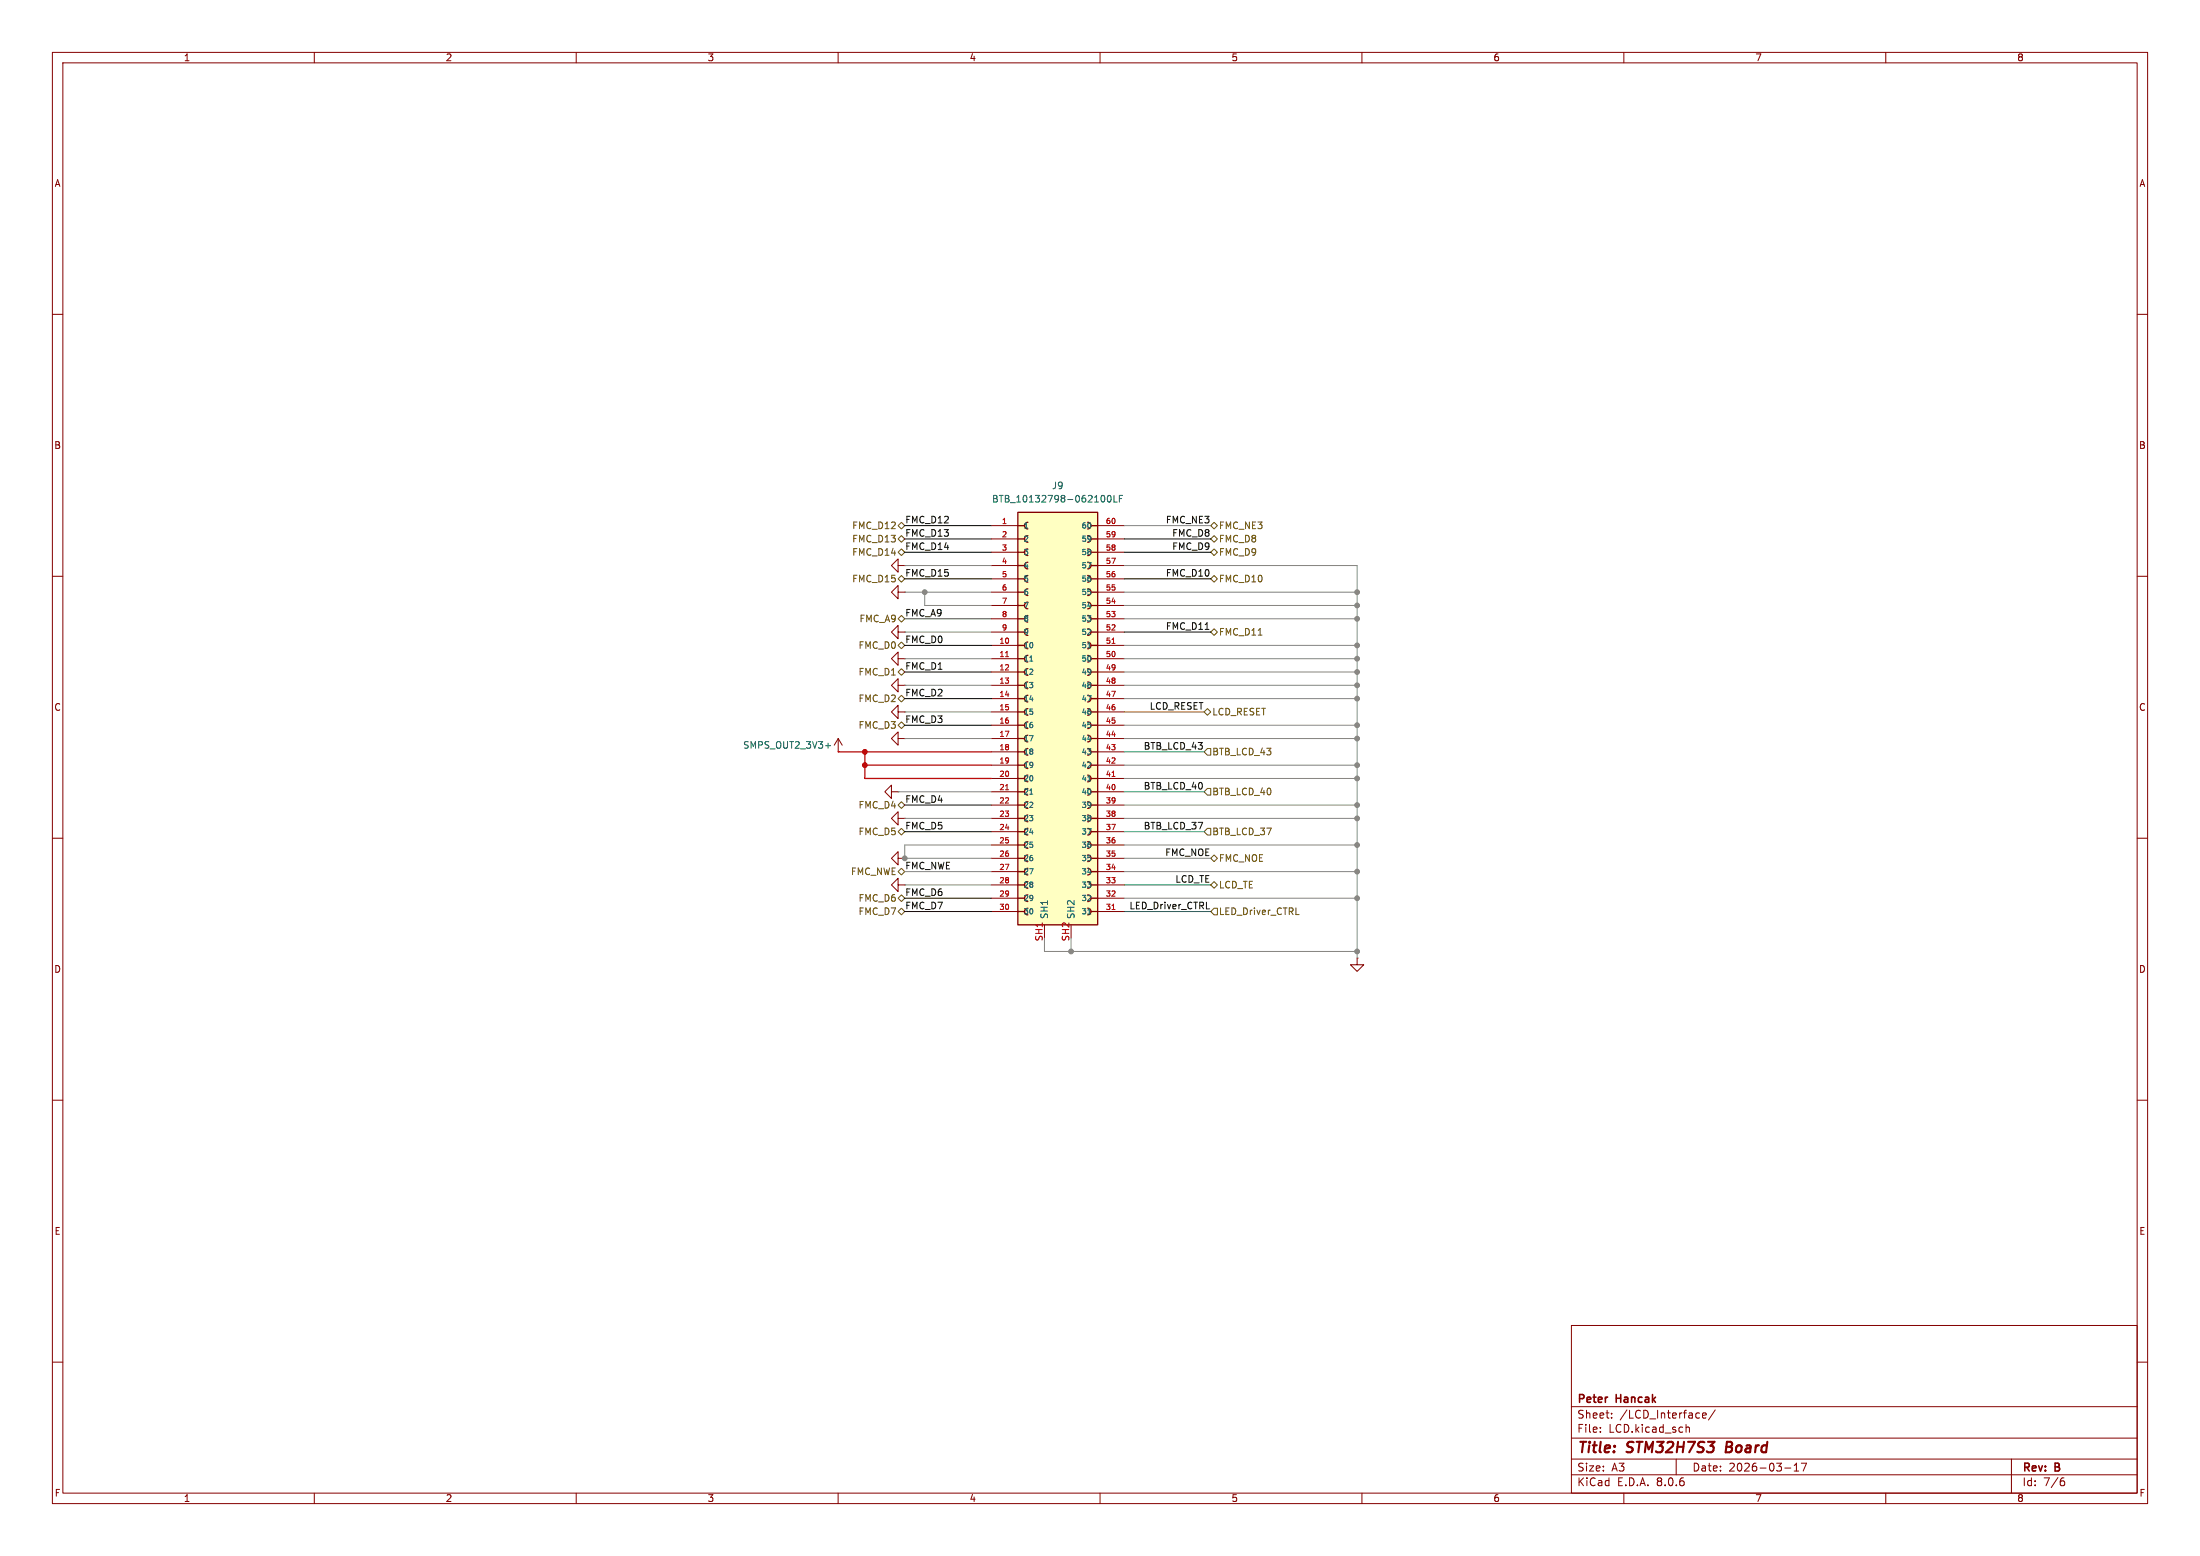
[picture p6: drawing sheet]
<svg xmlns="http://www.w3.org/2000/svg" width="420mm" height="297mm" viewBox="0 0 420 297" stroke-linecap="round" stroke-linejoin="round" font-family="sans-serif">
<g fill="none" stroke="#840000" stroke-width=".19">
<path d="M10 10h400v277h-400zM12 12h396v273h-396zM60 10v2M110 10v2M160 10v2M210 10v2M260 10v2M310 10v2M360 10v2M10 60h2M408 60h2M10 110h2"/>
<path d="M408 110h2M10 160h2M408 160h2M171.4 168.9v1.3l-1.2-1.3 1.2-1.3v1.3h1.3M171.4 163.8v1.3l-1.2-1.3 1.2-1.2v1.2h1.3M172.7 168.9h.1M172.7 163.8h.1M10 210h2M408 210h2M10 260h2M300 253h108v32h-108zM408 260h2"/>
<path d="M300 278.5h108M300 274.5h108M300 268.5h108M305.5 273.2v.2M305.5 272.5v.1M307.7 270.5v.2M307.7 269.8v.1M320 278.5v3M321.9 271.9v1.5M321.9 272.5l.2-.1 .3 .1 .1 .9M325 270.2l.7-.2v-.2l-.5-.1-.2 .2 .1 .7h.6M327.4 269.1l-1.2 1.9"/>
<path d="M342.5 279.7l.4-.4v1.5M343.9 279.3h1l-.7 1.5M384 278.5v6.5M60 285v2M110 285v2M160 285v2M210 285v2M260 285v2M300 281.5h108M310 285v2M340.7 280.2h1.2M342.5 280.8h.9"/>
<path d="M360 285v2M393.6 282.7h.3l.3 .2-.1 .5-.5 .2M394 282.1l-.4 .1"/>
</g>
<path d="M329.7 275.2l-.3 2h.8" fill="none" stroke="#840000" stroke-width=".4"/>
<path d="M194.3 97.8h15.2v78.7h-15.2z" fill="#ffffc2"/>
<g fill="none" stroke="#840000" stroke-width=".25">
<path d="M194.3 97.8h15.2v78.7h-15.2zM194.3 118.1h1.3M194.3 115.6h1.3M194.3 113h1.3M194.3 110.5h1.3M194.3 108h1.3M194.3 105.4h1.3M194.3 102.9h1.3M194.3 100.3h1.3M208.3 118.1h1.2M208.3 115.6h1.2M208.3 113h1.2"/>
<path d="M208.3 110.5h1.2M208.3 108h1.2M208.3 105.4h1.2M208.3 102.9h1.2M208.3 100.3h1.2M194.3 138.4h1.3M194.3 135.9h1.3M194.3 133.4h1.3M194.3 130.8h1.3M194.3 128.3h1.3M194.3 125.7h1.3M194.3 123.2h1.3"/>
<path d="M194.3 120.7h1.3M207.6 122.6a.64 .64 0 0 1 .7 .6 .64 .64 0 0 1-.7 .6M208.3 138.4h1.2M208.3 135.9h1.2M208.3 133.4h1.2M208.3 130.8h1.2M208.3 128.3h1.2M208.3 125.7h1.2M208.3 123.2h1.2M208.3 120.7h1.2M194.3 158.8h1.3M194.3 156.2h1.3"/>
<path d="M194.3 153.7h1.3M194.3 151.1h1.3M194.3 148.6h1.3M194.3 146.1h1.3M194.3 143.5h1.3M194.3 141h1.3M207.6 148a.64 .64 0 0 1 .7 .6 .64 .64 0 0 1-.7 .6M208.3 158.8h1.2M208.3 156.2h1.2M208.3 153.7h1.2M208.3 151.1h1.2M208.3 148.6h1.2"/>
<path d="M208.3 146.1h1.2M208.3 143.5h1.2M208.3 141h1.2M194.3 174h1.3M194.3 171.5h1.3M194.3 168.9h1.3M194.3 166.4h1.3M194.3 163.8h1.3M194.3 161.3h1.3M207.6 173.4a.64 .64 0 0 1 .7 .6 .64 .64 0 0 1-.7 .6M208.3 174h1.2M208.3 171.5h1.2"/>
<path d="M208.3 168.9h1.2M208.3 166.4h1.2M208.3 163.8h1.2M208.3 161.3h1.2"/>
</g>
<g fill="none" stroke="#840000" stroke-width=".19">
<path d="M171.4 113v1.3l-1.2-1.3 1.2-1.2v1.2h1.3M171.4 108v1.2l-1.2-1.2 1.2-1.3v1.3h1.3M172.7 113h.1M172.7 108h.1M189.2 100.3h5.1M189.2 102.9h5.1M189.2 105.4h5.1M189.2 108h5.1M189.2 110.5h5.1M189.2 118.1h5.1M189.2 115.6h5.1M189.2 113h5.1"/>
<path d="M209.5 100.3h5.1M209.5 102.9h5.1M209.5 105.4h5.1M209.5 108h5.1M209.5 110.5h5.1M209.5 118.1h5.1M209.5 115.6h5.1M209.5 113h5.1M171.4 135.9v1.3l-1.2-1.3 1.2-1.3v1.3h1.3M171.4 120.7v1.2l-1.2-1.2 1.2-1.3v1.3h1.3M171.4 130.8v1.3l-1.2-1.3 1.2-1.3v1.3h1.3M171.4 125.7v1.3l-1.2-1.3 1.2-1.2v1.2h1.3"/>
<path d="M172.7 135.9h.1M172.7 120.7h.1M172.7 130.8h.1M172.7 125.7h.1M189.2 123.2h5.1M189.2 125.7h5.1M189.2 128.3h5.1M189.2 130.8h5.1M189.2 133.4h5.1M189.2 135.9h5.1M189.2 138.4h5.1M189.2 120.7h5.1"/>
<path d="M209.5 123.2h5.1M209.5 125.7h5.1M209.5 128.3h5.1M209.5 130.8h5.1M209.5 133.4h5.1M209.5 135.9h5.1M209.5 138.4h5.1M209.5 120.7h5.1M160 143.5h.1M160 141l-.7 1.2M160 141v2.5M160 141l.8 1.2"/>
<path d="M170.2 151.1v1.3l-1.3-1.3 1.3-1.2v1.2h1.2M171.4 156.2v1.3l-1.2-1.3 1.2-1.3v1.3h1.3M171.4 151.1h.1M171.4 141v1.2l-1.2-1.2 1.2-1.3v1.3h1.3M172.7 156.2h.1M172.7 141h.1M189.2 141h5.1M189.2 143.5h5.1M189.2 146.1h5.1M189.2 148.6h5.1M189.2 151.1h5.1M189.2 153.7h5.1"/>
<path d="M189.2 156.2h5.1M189.2 158.8h5.1M209.5 141h5.1M209.5 143.5h5.1M209.5 146.1h5.1M209.5 148.6h5.1M209.5 151.1h5.1M209.5 153.7h5.1M209.5 156.2h5.1M209.5 158.8h5.1M189.2 161.3h5.1M189.2 163.8h5.1"/>
<path d="M189.2 166.4h5.1M189.2 168.9h5.1M189.2 171.5h5.1M189.2 174h5.1M209.5 161.3h5.1M209.5 163.8h5.1M209.5 166.4h5.1M209.5 168.9h5.1M209.5 171.5h5.1M209.5 174h5.1M259.1 182.9v1.3h-1.3l1.3 1.2 1.2-1.2h-1.2M259.1 182.9h.1"/>
</g>
<path d="M210.6 94.6a.79 .79 0 0 1 0 1.2M211.5 94.7l.2-.1a.68 .68 0 0 1 .4 .6 .68 .68 0 0 1-.4 .6l-.3-.5zM212.7 94.6v1.2h.6M213.7 95.2h.4M214.3 94.6h-.6v1.2M196.6 126.2h.6M207.7 123.7h.5M157.6 142.3h1M196.6 151.6h.6M207.7 149.1h.5M207.7 174.5h.5" fill="none" stroke="#006464" stroke-width=".19"/>
<path d="M192 125.3h.5M212.3 122.8h.6M192 150.7h.5M212.3 148.2h.6M212.3 173.6h.6" fill="none" stroke="#a90000" stroke-width=".19"/>
<g fill="none" stroke="#725600" stroke-width=".19">
<path d="M171.4 110.5l.7-.6 .6 .6-.6 .6zM171.4 105.4l.7-.6 .6 .6-.6 .6zM171.4 100.3l.7-.6 .6 .6-.6 .7zM171.4 102.9l.7-.7 .6 .7-.6 .6zM171.4 118.1l.7-.6 .6 .6-.6 .6zM231.1 100.3l.7-.6 .6 .6-.6 .7zM231.1 105.4l.7-.6 .6 .6-.6 .6zM231.1 102.9l.7-.7 .6 .7-.6 .6zM231.1 110.5l.7-.6 .6 .6-.6 .6zM171.4 138.4l.7-.6 .6 .6-.6 .7zM171.4 123.2l.7-.6 .6 .6-.6 .6zM171.4 128.3l.7-.7 .6 .7-.6 .6z"/>
<path d="M172.1 132.7l.6 .7-.6 .6-.7-.6zM229.9 135.9l.6-.6 .6 .6-.6 .6zM231.1 120.7l.7-.7 .6 .7-.6 .6zM171.4 158.8l.7-.7 .6 .7-.6 .6zM172.1 153l.6 .7-.6 .6-.7-.6zM229.9 151.1l.6-.6h.6v1.3h-.6zM229.9 143.5l.6-.6h.6v1.2h-.6zM230.5 158.1h.6v1.3h-.6l-.6-.6zM171.4 171.5l.7-.7 .6 .7-.6 .6zM171.4 166.4l.7-.7 .6 .7-.6 .6zM171.4 174l.7-.6 .6 .6-.6 .6zM231.1 168.9l.7-.6 .6 .6-.6 .6z"/>
<path d="M231.1 163.8l.7-.6 .6 .6-.6 .7zM231.8 173.4h.6v1.2h-.6l-.7-.6zM247.4 174.6h.6"/>
</g>
<path d="M230.3 173.5h.6" fill="none" stroke="#0f0f0f" stroke-width=".19"/>
<path d="M172.7 118.1h16.5" fill="none" stroke="#484848" stroke-width=".19"/>
<g fill="none" stroke="#000" stroke-width=".19">
<path d="M172.7 100.3h16.5M172.7 102.9h16.5M172.7 110.5h16.5M172.7 105.4h16.5M214.6 102.9h16.5M214.6 110.5h16.5M214.6 105.4h16.5M172.7 133.4h16.5M172.7 128.3h16.5M172.7 123.2h16.5M172.7 138.4h16.5M214.6 120.7h16.5"/>
<path d="M172.7 153.7h16.5M172.7 158.8h16.5M172.7 174h16.5M172.7 171.5h16.5"/>
</g>
<g fill="none" stroke="#848484" stroke-width=".19">
<path d="M172.7 113h16.5M172.7 108h16.5M176.5 113v2.6h12.7M214.6 113h44.5M214.6 115.6h44.5M214.6 108h44.5v74.9M214.6 118.1h44.5M214.6 100.3h16.5M172.7 125.7h16.5M172.7 130.8h16.5M172.7 120.7h16.5M172.7 135.9h16.5"/>
<path d="M214.6 125.7h44.5M214.6 130.8h44.5M214.6 128.3h44.5M214.6 123.2h44.5M214.6 138.4h44.5M214.6 133.4h44.5M171.4 151.1h17.8M172.7 156.2h16.5M172.7 141h16.5M214.6 156.2h44.5M214.6 153.7h44.5M214.6 148.6h44.5"/>
<path d="M214.6 146.1h44.5M214.6 141h44.5M172.7 166.4h16.5M172.7 168.9h16.5M189.2 161.3h-16.5v2.5h16.5M199.4 179.1v2.5h59.7M204.5 179.1v2.5M214.6 161.3h44.5M214.6 171.5h44.5M214.6 166.4h44.5M214.6 163.8h16.5"/>
</g>
<path d="M160 143.5h29.2M165.1 146.1h24.1M165.1 143.5v5.1h24.1" fill="none" stroke="#f00" stroke-width=".25"/>
<path d="M214.6 168.9h16.5M214.6 174h16.5" fill="none" stroke="#009600" stroke-width=".19"/>
<path d="M214.6 135.9h15.3" fill="none" stroke="#848400" stroke-width=".19"/>
<path d="M214.6 143.5h15.3M214.6 158.8h15.3M214.6 151.1h15.3" fill="none" stroke="#00c2c2" stroke-width=".19"/>
<g fill="#848484" stroke="#848484" stroke-width=".19">
<circle cx="259.1" cy="118.1" r=".46"/>
<circle cx="259.1" cy="113" r=".46"/>
<circle cx="259.1" cy="115.6" r=".46"/>
<circle cx="259.1" cy="123.2" r=".46"/>
<circle cx="259.1" cy="125.7" r=".46"/>
<circle cx="204.5" cy="181.6" r=".46"/>
<circle cx="259.1" cy="181.6" r=".46"/>
<circle cx="259.1" cy="171.5" r=".46"/>
<circle cx="176.5" cy="113" r=".46"/>
<circle cx="259.1" cy="141" r=".46"/>
<circle cx="259.1" cy="148.6" r=".46"/>
<circle cx="259.1" cy="138.4" r=".46"/>
<circle cx="259.1" cy="146.1" r=".46"/>
<circle cx="259.1" cy="156.2" r=".46"/>
<circle cx="259.1" cy="166.4" r=".46"/>
<circle cx="259.1" cy="161.3" r=".46"/>
<circle cx="259.1" cy="153.7" r=".46"/>
<circle cx="259.1" cy="128.3" r=".46"/>
<circle cx="259.1" cy="133.4" r=".46"/>
<circle cx="259.1" cy="130.8" r=".46"/>
<circle cx="172.7" cy="163.8" r=".46"/>
</g>
<g fill="#f00" stroke="#f00" stroke-width=".19">
<circle cx="165.1" cy="146.1" r=".46"/>
<circle cx="165.1" cy="143.5" r=".46"/>
</g>
<g font-size="2.8" fill="#840000">
<text x="301" y="277.9">Title:</text>
<text x="310.6" y="277.9">STM32H7S3</text>
<text x="330.3" y="277.9">Board</text>
</g>
<g font-size="2.1" fill="#840000">
<text x="301" y="268.2">Peter</text>
<text x="308.6" y="268.2">Hancak</text>
<text x="301" y="273.7">File:</text>
<text x="301" y="271">Sheet:</text>
<text x="307.1" y="273.7">LCD.kicad_sch</text>
<text x="309.2" y="271">/LCD_Interface/</text>
<text x="301" y="281.1">Size:</text>
<text x="307.6" y="281.1">A3</text>
<text x="323" y="281.1">Date:</text>
<text x="330" y="281.1">2026-03-17</text>
<text x="386" y="281.3">Rev:</text>
<text x="392.4" y="281.3">B</text>
<text x="301" y="283.9">KiCad</text>
<text x="308.7" y="283.9">E.D.A.</text>
<text x="316.3" y="283.9">8.0.6</text>
<text x="386" y="283.9">Id:</text>
<text x="390.1" y="283.9">7/6</text>
</g>
<g font-size="1.8" fill="#840000">
<text x="35" y="11.9">1</text>
<text x="85" y="11.9">2</text>
<text x="135" y="11.9">3</text>
<text x="185" y="11.9">4</text>
<text x="235" y="11.9">5</text>
<text x="285" y="11.9">6</text>
<text x="335" y="11.9">7</text>
<text x="385" y="11.9">8</text>
<text x="10.3" y="35.9">A</text>
<text x="408.3" y="35.9">A</text>
<text x="10.3" y="85.9">B</text>
<text x="408.2" y="85.9">B</text>
<text x="10.3" y="135.9">C</text>
<text x="408.2" y="135.9">C</text>
<text x="10.3" y="185.9">D</text>
<text x="408.2" y="185.9">D</text>
<text x="10.3" y="235.9">E</text>
<text x="408.3" y="235.9">E</text>
<text x="10.3" y="285.9">F</text>
<text x="35" y="286.9">1</text>
<text x="85" y="286.9">2</text>
<text x="135" y="286.9">3</text>
<text x="185" y="286.9">4</text>
<text x="235" y="286.9">5</text>
<text x="285" y="286.9">6</text>
<text x="335" y="286.9">7</text>
<text x="385" y="286.9">8</text>
<text x="408.3" y="285.9">F</text>
</g>
<g font-size="1.8" fill="#006464">
<text x="200.7" y="93.6">J9</text>
<text x="189.3" y="96.1">BTB_10132798-062100LF</text>
<text x="141.8" y="143.1">SMPS_OUT2_3V3+</text>
<text x="200.3" y="175.5" transform="rotate(-90 200.3 175.5)">SH1</text>
<text x="205.3" y="175.5" transform="rotate(-90 205.3 175.5)">SH2</text>
</g>
<g font-size="1.8" fill="#725600">
<text x="162.6" y="101.2">FMC_D12</text>
<text x="232.6" y="101.2">FMC_NE3</text>
<text x="162.6" y="106.3">FMC_D14</text>
<text x="162.6" y="103.7">FMC_D13</text>
<text x="232.6" y="106.3">FMC_D9</text>
<text x="232.6" y="103.7">FMC_D8</text>
<text x="162.6" y="111.4">FMC_D15</text>
<text x="232.6" y="111.4">FMC_D10</text>
<text x="164" y="119">FMC_A9</text>
<text x="163.8" y="124.1">FMC_D0</text>
<text x="232.6" y="121.5">FMC_D11</text>
<text x="163.8" y="129.1">FMC_D1</text>
<text x="163.8" y="134.2">FMC_D2</text>
<text x="231.3" y="136.8">LCD_RESET</text>
<text x="163.8" y="139.3">FMC_D3</text>
<text x="231.3" y="144.4">BTB_LCD_43</text>
<text x="163.8" y="154.5">FMC_D4</text>
<text x="231.3" y="152">BTB_LCD_40</text>
<text x="163.8" y="159.6">FMC_D5</text>
<text x="231.3" y="159.6">BTB_LCD_37</text>
<text x="162.3" y="167.2">FMC_NWE</text>
<text x="232.6" y="164.7">FMC_NOE</text>
<text x="163.8" y="172.3">FMC_D6</text>
<text x="232.6" y="169.8">LCD_TE</text>
<text x="163.8" y="174.9">FMC_D7</text>
<text x="232.6" y="174.9">LED_Driver_CTRL</text>
</g>
<g font-size="1.8" fill="#0f0f0f">
<text x="172.7" y="100">FMC_D12</text>
<text x="222.5" y="100">FMC_NE3</text>
<text x="172.7" y="102.5">FMC_D13</text>
<text x="172.7" y="105.1">FMC_D14</text>
<text x="223.7" y="102.5">FMC_D8</text>
<text x="223.7" y="105.1">FMC_D9</text>
<text x="172.7" y="110.1">FMC_D15</text>
<text x="222.5" y="110.1">FMC_D10</text>
<text x="172.7" y="117.8">FMC_A9</text>
<text x="172.7" y="122.8">FMC_D0</text>
<text x="222.5" y="120.3">FMC_D11</text>
<text x="172.7" y="127.9">FMC_D1</text>
<text x="172.7" y="133">FMC_D2</text>
<text x="219.4" y="135.5">LCD_RESET</text>
<text x="172.7" y="138.1">FMC_D3</text>
<text x="218.2" y="143.2">BTB_LCD_43</text>
<text x="172.7" y="153.3">FMC_D4</text>
<text x="218.2" y="150.8">BTB_LCD_40</text>
<text x="172.7" y="158.4">FMC_D5</text>
<text x="218.2" y="158.4">BTB_LCD_37</text>
<text x="172.7" y="166">FMC_NWE</text>
<text x="222.3" y="163.5">FMC_NOE</text>
<text x="172.7" y="171.1">FMC_D6</text>
<text x="172.7" y="173.6">FMC_D7</text>
<text x="215.5" y="173.6">LED_Driver_CTRL</text>
<text x="224.3" y="168.6">LCD_TE</text>
</g>
<g font-size="1.8" fill="#a90000">
<text x="199.1" y="179.8" transform="rotate(-90 199.1 179.8)">SH1</text>
<text x="204.2" y="179.8" transform="rotate(-90 204.2 179.8)">SH2</text>
</g>
<g font-size="1.4" fill="#a90000">
<text x="191.2" y="100.1">1</text>
<text x="211" y="100.1">60</text>
<text x="191.2" y="102.6">2</text>
<text x="191.2" y="105.2">3</text>
<text x="191.2" y="107.7">4</text>
<text x="211" y="107.7">57</text>
<text x="211" y="105.2">58</text>
<text x="211" y="102.6">59</text>
<text x="191.2" y="110.2">5</text>
<text x="191.2" y="112.8">6</text>
<text x="211" y="112.8">55</text>
<text x="211" y="110.2">56</text>
<text x="191.2" y="115.3">7</text>
<text x="191.2" y="117.9">8</text>
<text x="211" y="117.9">53</text>
<text x="211" y="115.3">54</text>
<text x="190.7" y="122.9">10</text>
<text x="190.7" y="125.5">11</text>
<text x="191.2" y="120.4">9</text>
<text x="211" y="125.5">50</text>
<text x="211" y="122.9">51</text>
<text x="211" y="120.4">52</text>
<text x="190.7" y="128">12</text>
<text x="190.7" y="130.6">13</text>
<text x="211" y="130.6">48</text>
<text x="211" y="128">49</text>
<text x="190.7" y="133.1">14</text>
<text x="190.7" y="135.6">15</text>
<text x="211" y="135.6">46</text>
<text x="211" y="133.1">47</text>
<text x="190.7" y="138.2">16</text>
<text x="190.7" y="140.7">17</text>
<text x="190.7" y="143.3">18</text>
<text x="211" y="143.3">43</text>
<text x="211" y="140.7">44</text>
<text x="211" y="138.2">45</text>
<text x="190.7" y="145.8">19</text>
<text x="190.7" y="148.3">20</text>
<text x="211" y="148.3">41</text>
<text x="211" y="145.8">42</text>
<text x="190.7" y="150.9">21</text>
<text x="190.7" y="153.4">22</text>
<text x="190.7" y="156">23</text>
<text x="211" y="156">38</text>
<text x="211" y="153.4">39</text>
<text x="211" y="150.9">40</text>
<text x="190.7" y="158.5">24</text>
<text x="190.7" y="161">25</text>
<text x="211" y="161">36</text>
<text x="211" y="158.5">37</text>
<text x="190.7" y="163.6">26</text>
<text x="190.7" y="166.1">27</text>
<text x="211" y="166.1">34</text>
<text x="211" y="163.6">35</text>
<text x="190.7" y="168.7">28</text>
<text x="190.7" y="171.2">29</text>
<text x="190.7" y="173.7">30</text>
<text x="211" y="173.7">31</text>
<text x="211" y="171.2">32</text>
<text x="211" y="168.7">33</text>
</g>
<g font-size="1.4" fill="#006464">
<text x="195.3" y="101.1">1</text>
<text x="206.3" y="101.1">60</text>
<text x="195.3" y="103.6">2</text>
<text x="195.3" y="106.1">3</text>
<text x="206.3" y="106.1">58</text>
<text x="206.3" y="103.6">59</text>
<text x="195.3" y="108.7">4</text>
<text x="195.3" y="111.2">5</text>
<text x="195.3" y="113.8">6</text>
<text x="206.3" y="113.8">55</text>
<text x="206.3" y="111.2">56</text>
<text x="206.3" y="108.7">57</text>
<text x="195.3" y="116.3">7</text>
<text x="195.3" y="118.8">8</text>
<text x="206.3" y="118.8">53</text>
<text x="206.3" y="116.3">54</text>
<text x="195.3" y="123.9">10</text>
<text x="195.3" y="121.4">9</text>
<text x="206.3" y="123.9">51</text>
<text x="206.3" y="121.4">52</text>
<text x="195.3" y="126.5">11</text>
<text x="195.3" y="129">12</text>
<text x="195.3" y="131.5">13</text>
<text x="206.3" y="131.5">48</text>
<text x="206.3" y="129">49</text>
<text x="206.3" y="126.5">50</text>
<text x="195.3" y="134.1">14</text>
<text x="195.3" y="136.6">15</text>
<text x="206.3" y="136.6">46</text>
<text x="206.3" y="134.1">47</text>
<text x="195.3" y="139.2">16</text>
<text x="195.3" y="141.7">17</text>
<text x="206.3" y="141.7">44</text>
<text x="206.3" y="139.2">45</text>
<text x="195.3" y="144.2">18</text>
<text x="195.3" y="146.8">19</text>
<text x="195.3" y="149.3">20</text>
<text x="206.3" y="149.3">41</text>
<text x="206.3" y="146.8">42</text>
<text x="206.3" y="144.2">43</text>
<text x="195.3" y="151.9">21</text>
<text x="195.3" y="154.4">22</text>
<text x="206.3" y="154.4">39</text>
<text x="206.3" y="151.9">40</text>
<text x="195.3" y="156.9">23</text>
<text x="195.3" y="159.5">24</text>
<text x="206.3" y="159.5">37</text>
<text x="206.3" y="156.9">38</text>
<text x="195.3" y="162">25</text>
<text x="195.3" y="164.6">26</text>
<text x="195.3" y="167.1">27</text>
<text x="206.3" y="167.1">34</text>
<text x="206.3" y="164.6">35</text>
<text x="206.3" y="162">36</text>
<text x="195.3" y="169.6">28</text>
<text x="195.3" y="172.2">29</text>
<text x="206.3" y="172.2">32</text>
<text x="206.3" y="169.6">33</text>
<text x="195.3" y="174.7">30</text>
<text x="206.3" y="174.7">31</text>
</g>
</svg>
